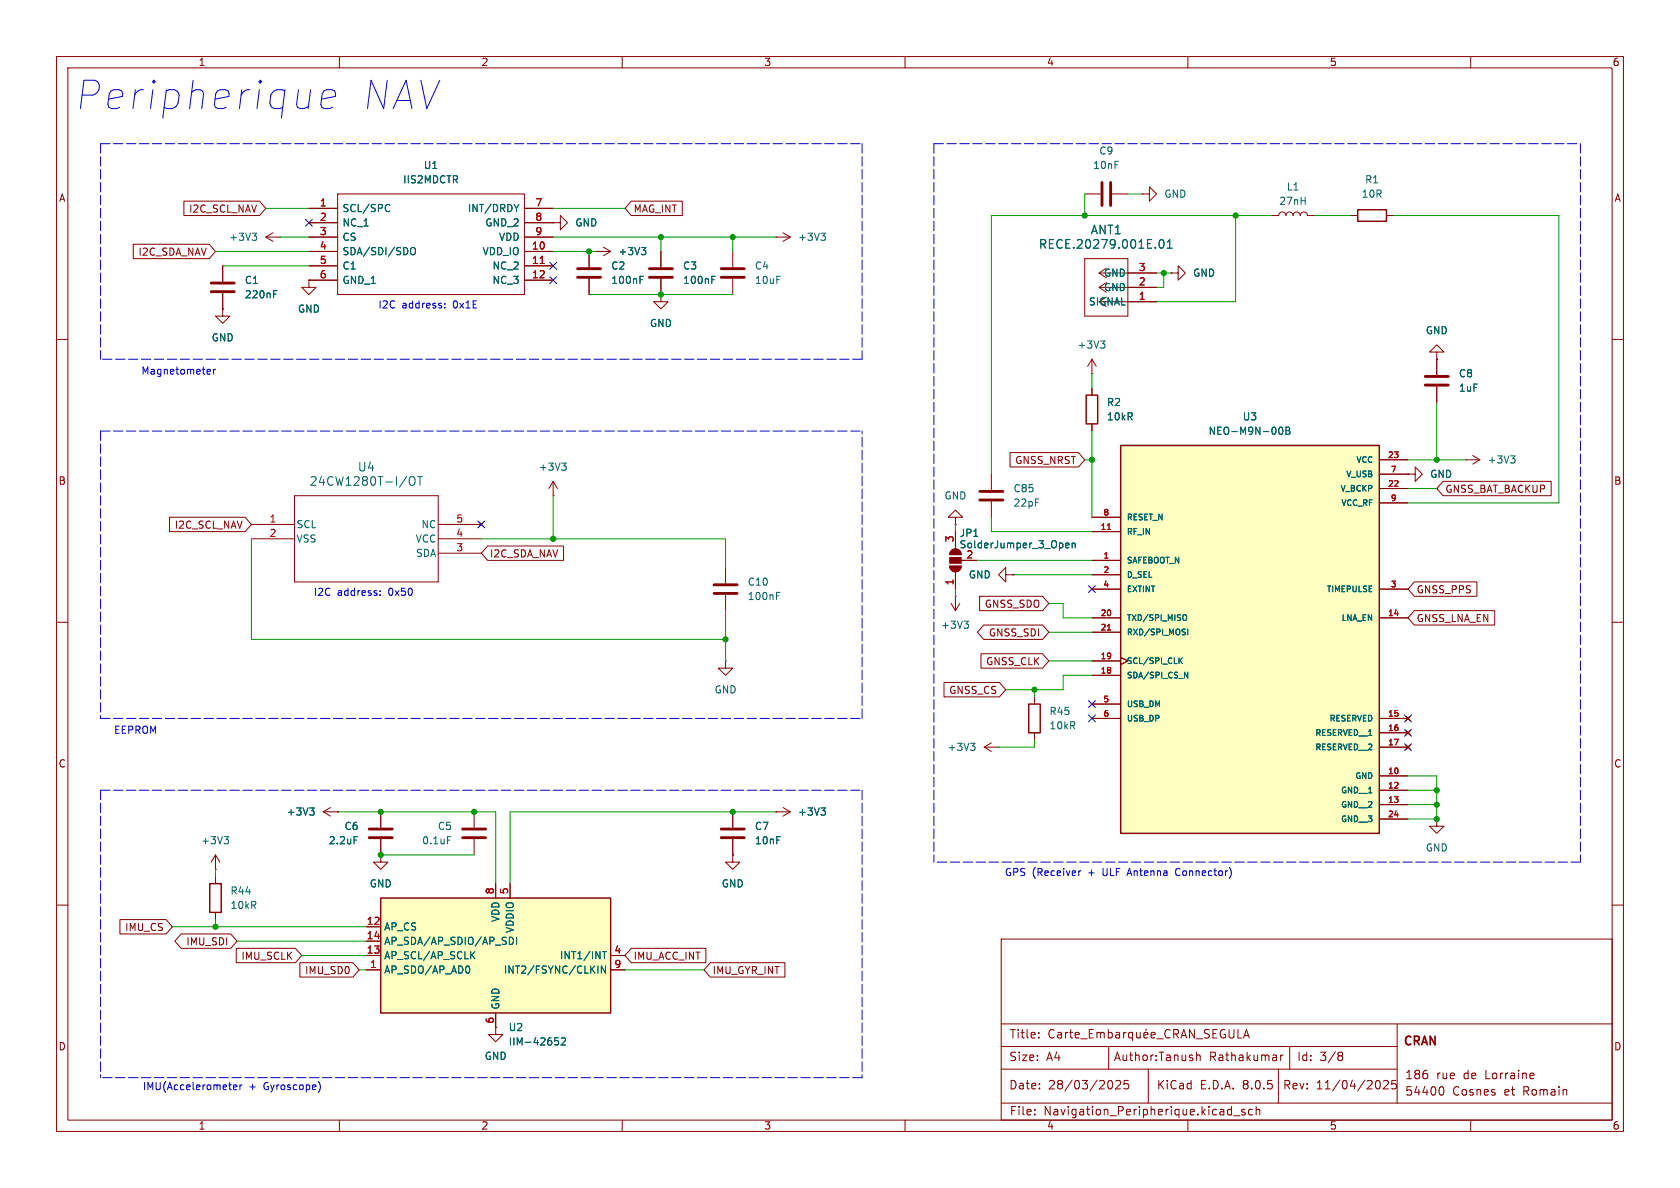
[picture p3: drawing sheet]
<svg xmlns="http://www.w3.org/2000/svg" width="297mm" height="210mm" viewBox="0 0 297 210" stroke-linecap="round" stroke-linejoin="round" font-family="sans-serif">
<g fill="none" stroke="#840000" stroke-width=".18">
<path d="M10 10h277v190h-277zM12 12h273v186h-273zM60 10v2M110 10v2M160 10v2M210 10v2M260 10v2M191.8 34.3h2.8M196.6 34.3h2.8M201.9 34.3h1.3v-1.3l1.3 1.3-1.3 1.3v-1.3M201.9 34.3h.1M10 60h2"/>
<path d="M104.1 44.5v2.7M104.1 49.3v2.8M105.4 44.5h.1M105.4 44.5h2.5M106.7 43.7l1.2 .8M107.9 44.5l-1.2 .7M285 60h2M168.2 97.3a1.02 1.02 0 0 1 1.1-.2 1.02 1.02 0 0 1 .6 .9h-2zM168.9 94v3M169.9 99.1h2.8M10 110h2M167.9 100.1h2a1.02 1.02 0 0 1-1 1 1.02 1.02 0 0 1-1-1z"/>
<path d="M168.9 101.1v3M285 110h2M174 132.1l1.3 .7M174 132.1h2.5M175.3 131.3l-1.3 .8M176.5 132.1h.1M10 160h2M254 144.8v1.3h1.3l-1.3 1.2-1.3-1.2h1.3M254 144.8h.1M285 160h2M177 166h108v32h-108zM60 198v2"/>
<path d="M87.6 181.6v1.3h1.3l-1.3 1.3-1.2-1.3h1.2M87.6 181.6h.1M110 198v2M160 198v2M177 181h108M177 185h70M177 195h108M177 189h70M182.9 197v.1M182.9 196.2v.1M183.6 183.3v.2M183.6 182.6v.1"/>
<path d="M186.4 182.1a.6 .6 0 0 0-.8 0 .6 .6 0 0 0-.2 .8 .56 .56 0 0 0 .3 .5 .56 .56 0 0 0 .7-.1M187 182.6h.6v.9M187.6 182.9h-.5a.29 .29 0 0 0-.2 .3 .29 .29 0 0 0 .2 .3l.5-.1M188.4 182.5v1M188.8 182.5l-.3 .1-.1 .2M189.1 182.5h.5M189.3 182v1.3l.3 .2M190.1 183l.7-.1-.1-.3-.4-.1-.2 .2v.7h.6M191.1 183.6h1.1M192.6 182.7h.5M193.3 182h-.7v1.5h.7M193.9 182.6l.5-.1 .2 .2"/>
<path d="M193.9 182.5v1M194.6 182.7l.2-.2 .3 .1 .1 .9M194.6 182.7v.8M195.9 182.6l.5-.1 .2 .3v.4l-.1 .2h-.6M195.9 182v1.5M196 185v4M196.3 191a.94 .94 0 0 1 0 1.5M197.3 191.1l.5-.1 .2 .1 .1 .3-.9 1.1h.9M197.3 182.6h.6v.9M197.9 182.9h-.5a.29 .29 0 0 0-.2 .3 .29 .29 0 0 0 .2 .3l.5-.1M198.6 182.5v1M199.1 182.5l-.3 .1-.2 .2"/>
<path d="M199.5 191h-.7l-.1 .7 .2-.1h.5l.1 .3v.5l-.2 .1-.6-.1M200.2 182.6l-.4-.1-.3 .3v.4l.1 .2h.6M200.2 182.5v1.5M200.9 182.5l.1 .9 .4 .1 .2-.2M201.6 182.5v1M202.2 183l.7-.1v-.3l-.5-.1-.2 .2 .1 .7h.6M202.7 181.9l-.2 .2M203 189v6M203.5 183l.7-.1-.1-.3-.4-.1-.2 .2 .1 .7h.5M204.5 183.6h1.1M206.9 182.1a.6 .6 0 0 0-.8 0 .6 .6 0 0 0-.2 .8 .56 .56 0 0 0 .3 .5 .56 .56 0 0 0 .7-.1M207.5 182.8l.7-.1 .2-.2-.1-.4-.2-.1h-.6v1.5"/>
<path d="M207.9 182.8l.5 .7M208.8 183.5l.5-1.5 .5 1.5M208.9 183.1h.7M210 198v2M211.1 182v1.5l-.8-1.5v1.5M211.5 183.6h1.1M211.5 186.6l.3-.1 .3 .1 .1 .9M211.5 186v1.5M213.8 182.1l-.6-.1-.3 .3 .2 .3 .6 .3v.4l-.2 .2-.6-.1M214.4 182.7h.5M215.1 182h-.7v1.5h.7M216.6 182.1a.74 .74 0 0 0-.9 .5 .74 .74 0 0 0 .5 .9l.4-.2v-.4h-.2"/>
<path d="M217.3 182v1.2l.3 .3 .4-.1 .1-.2v-1.2M218.1 197.2h1.1M218.9 182v1.5h.7M219.9 183.5l.5-1.5 .5 1.5M220 183.1h.7M220.1 196.2l-.4-.1-.2 .2 .1 .2 .5 .2v.3h-.6M221.4 196.2l-.4-.1-.3 .3v.4l.2 .2h.5M222.1 196.2l.2-.1 .3 .1 .1 .9M222.1 195.6v1.5M226 189v6M226.4 186.5v1M226.8 186.5l-.3 .1-.1 .2"/>
<path d="M228 185v4M236.8 186l.4 .1 .2 .2-.3 .3M236.8 186.6h.3M237.1 186.6l.2 .2 .1 .4-.2 .2-.4 .1M243.7 191a.94 .94 0 0 1 0 1.5M244.6 191.1l.6-.1 .2 .1v.3l-.9 1.1h.9M246.8 191h-.7l-.1 .7 .2-.1h.5l.2 .3-.1 .5-.2 .1-.6-.1M247 181v14M254.8 192.1a.8 .8 0 0 1 .5 .7 .8 .8 0 0 1-.5 .8M260 198v2M271 189.7l.2 .3-.7 .2M271.1 190.6l-.1 .1"/>
</g>
<path d="M113.1 49.4h.5M113.1 48.8h.6M113.4 43.8h.8l-.5 .4M113.9 44.2l.3 .3v.3l-.3 .2M188.4 96.4l.6-.1-.1-.2-.3-.1-.2 .2 .1 .6h.4M189.5 96.1l.2-.1 .3 .1 .1 .7M189.5 96v.8M171.6 131.4h.8l-.5 .5M172.1 131.9l.3 .2v.3l-.3 .3" fill="none" stroke="#006464" stroke-width=".18"/>
<g fill="#840000" stroke="#840000" stroke-width=".18">
<path d="M167.9 100.1h2a1.02 1.02 0 0 1-1 1 1.02 1.02 0 0 1-1-1z"/>
<path d="M167.9 98.6h2v1h-2z"/>
<path d="M168.2 97.3a1.02 1.02 0 0 1 1.1-.2 1.02 1.02 0 0 1 .6 .9h-2z"/>
</g>
<path d="M194.8 32.3v4M196.3 32.3v4M102.1 49h4.1M102.1 47.5h4.1" fill="none" stroke="#840000" stroke-width=".51"/>
<path d="M67.3 158.8h40.6v20.3h-40.6z" fill="#ffffc2"/>
<path d="M181.9 124.5h2v5h-2zM67.3 158.8h40.6v20.3h-40.6z" fill="none" stroke="#840000" stroke-width=".25"/>
<path d="M182.9 123.2v1.3M182.9 129.5v1.3M87.6 156.2v2.6M90.2 156.2v2.6M64.8 171.5h2.5M64.8 163.8h2.5M64.8 168.9h2.5M64.8 166.4h2.5M87.6 179.1v2.5M107.9 171.5h2.6M107.9 168.9h2.6" fill="none" stroke="#840000" stroke-width=".18"/>
<path d="M82.7 170.8a.79 .79 0 0 1 0 1.2M83.4 168.8l.5 .7M83.9 168.2l-.7 .7M90.1 165.7a.64 .64 0 0 1 .7 .6 .64 .64 0 0 1-.7 .6M91.3 165.7v1.2M105.7 170.8v1.2M106.5 168.2h.7M106.9 168.2v1.3M107 170.8v1.2l-.7-1.2v1.2M98.1 183.5h.6M98.2 183.9h.3l.3 .3-.1 .4-.5 .1M99.2 183.6l.5-.1 .3 .3-.8 .9h.8" fill="none" stroke="#006464" stroke-width=".18"/>
<path d="M198.1 78.7h45.7v68.6h-45.7z" fill="#ffffc2"/>
<path d="M240 37.1h5.1v2h-5.1zM192 69.9h2.1v5h-2.1zM198.1 78.7h45.7v68.6h-45.7zM37.1 156.2h2v5.1h-2z" fill="none" stroke="#840000" stroke-width=".25"/>
<g fill="none" stroke="#840000" stroke-width=".18">
<path d="M32.5 35.6h13.4l1.1 1.2-1.1 1.3h-13.4zM54.6 36.8h5.1M54.6 39.4h5.1M59.7 34.3h33v17.8h-33zM92.7 36.8h5.1M92.7 39.4h5.1M97.8 39.4h1.3v-1.3l1.2 1.3-1.2 1.2v-1.2M97.8 39.4h.1M111.6 35.6h9v2.5h-9l-1.1-1.3zM224.8 38.1h1.3a.64 .64 0 0 1 .6-.6 .64 .64 0 0 1 .6 .6 .64 .64 0 0 1 .7-.6 .64 .64 0 0 1 .6 .6 .64 .64 0 0 1 .6-.6 .64 .64 0 0 1 .7 .6 .64 .64 0 0 1 .6-.6 .64 .64 0 0 1 .6 .6h1.3M238.8 38.1h1.2M245.1 38.1h1.3"/>
<path d="M23.6 43.2h13.4l1.1 1.3-1.1 1.2h-13.4zM39.4 54.6v1.3h1.2l-1.2 1.3-1.3-1.3h1.3M39.4 54.6h.1M39.4 47v2.8M39.4 51.8v2.8M47 41.9h2.5M47 41.9l1.3 .8M48.3 41.1l-1.3 .8M49.5 41.9h.1M54.6 49.5v1.3h1.3l-1.3 1.3-1.3-1.3h1.3M54.6 49.5h.1M54.6 41.9h5.1"/>
<path d="M54.6 44.5h5.1M54.6 47h5.1M54.6 49.5h5.1M92.7 41.9h5.1M92.7 44.5h5.1M92.7 47h5.1M92.7 49.5h5.1M104.1 44.5v2.7M104.1 49.3v2.8M105.4 44.5h.1M116.8 52.1v1.2h1.3l-1.3 1.3-1.2-1.3h1.2M116.8 52.1h.1"/>
<path d="M116.8 44.5v2.7M116.8 49.3v2.8M129.5 44.5v2.7M129.5 49.3v2.8M137.2 41.9h.1M137.2 41.9h2.5M138.4 41.1l1.3 .8M139.7 41.9l-1.3 .8M191.8 45.7h7.6v10.2h-7.6zM194.3 48.3h10.2M194.3 48.3l1.3 .8M194.3 50.8h10.2"/>
<path d="M194.3 50.8l1.3 .8M194.3 53.3h10.2M195.6 47.4l-1.3 .9M195.6 50l-1.3 .8M207 48.3h1.3v-1.3l1.2 1.3-1.2 1.2v-1.2M207 48.3h.1M193 66h.1M193 63.5l-.7 1.3M193 63.5v2.5M193 68.6v1.3M193 74.9v1.3M193 63.5l.8 1.3"/>
<path d="M254 62.2h1.3l-1.3-1.2-1.3 1.2h1.3v1.3M254 63.5h.1M254 63.5v2.8M254 68.3v2.8M30 91.4h13.3l1.1 1.3-1.1 1.3h-13.3zM44.4 92.7h7.7M44.4 95.3h7.7M52.1 87.6h25.4v15.3h-25.4zM77.5 92.7h7.6M77.5 95.3h7.6M77.5 97.8h7.6M84.7 92.3l.8 .8"/>
<path d="M85.5 92.3l-.8 .8M86.2 96.5h13.4v2.6h-13.4l-1.1-1.3zM97.8 87.6h.1M97.8 85.1l-.8 1.3M97.8 85.1v2.5M97.8 85.1l.8 1.3M168.9 91.4h1.3l-1.3-1.2-1.3 1.2h1.3v1.3M168.9 92.7h.1M168.9 94v2.5M170.2 99.1h2.5M175.3 83.8v2.8M175.3 88.6v2.8"/>
<path d="M178.6 80h12.1l1.1 1.3-1.1 1.3h-12.1zM193 99.1h5.1M193 94h5.1M193 91.4h5.1M243.8 86.4h5.1M243.8 81.3h5.1M243.8 83.8h5.1M243.8 88.9h5.1M248.9 83.8h1.3v-1.2l1.3 1.2-1.3 1.3v-1.3M248.9 83.8h.1M255.1 85.1h19.1v2.5h-19.1l-1.1-1.2zM259.1 81.3h.1"/>
<path d="M259.1 81.3h2.5M260.3 80.5l1.3 .8M261.6 81.3l-1.3 .7M128.3 116.8v1.3h1.2l-1.2 1.3-1.3-1.3h1.3M128.3 116.8h.1M128.3 100.3v2.8M128.3 105.2v2.8M168.1 106.7l.8 1.3M168.9 105.4h.1M168.9 101.6v2.5M168.9 105.4v2.6M169.7 106.7l-.8 1.3"/>
<path d="M173.2 105.4h11.1l1.1 1.3-1.1 1.3h-11.1zM173.4 115.6h10.9l1.1 1.2-1.1 1.3h-10.9zM173.9 110.5h10.4l1.1 1.3-1.1 1.2h-10.4l-1.1-1.2zM177.8 101.6v-1.3l-1.3 1.3 1.3 1.3v-1.3h1.3M179.1 101.6h.1M193 109.2h5.1M193 119.4h5.1M193 116.8h5.1M193 101.6h5.1M193 111.8h5.1M193 104.1h5.1M198.1 116.2l1.3 .6-1.3 .7"/>
<path d="M243.8 109.2h5.1M243.8 104.1h5.1M250 102.9h11.1v2.5h-11.1l-1.1-1.3zM250 107.9h14.2v2.6h-14.2l-1.1-1.3zM166.9 120.6h9.8l1.1 1.3-1.1 1.3h-9.8zM193 127h5.1M193 124.5h5.1M243.8 137.2h5.1M243.8 139.7h5.1M243.8 127h5.1M243.8 129.5h5.1M243.8 132.1h5.1"/>
<path d="M248.5 126.6l.8 .8M248.5 129.2l.8 .7M248.5 131.7l.8 .8M249.3 126.6l-.8 .8M249.3 129.2l-.8 .7M249.3 131.7l-.8 .8M38.1 153.7h.1M38.1 151.1v2.6M38.1 154.9v1.3M38.1 151.1l-.8 1.3M38.1 151.1l.8 1.3M57.1 143.5l1.3 .8"/>
<path d="M57.1 143.5h2.6M58.4 142.7l-1.3 .8M59.7 143.5h.1M67.3 151.1v1.3h-1.3l1.3 1.3 1.3-1.3h-1.3M67.3 151.1h.1M67.3 143.5v2.8M67.3 148.3v2.8M83.8 143.5v2.8M83.8 148.3v2.8M87.6 156.2v2.6M90.2 156.2v2.6M129.5 151.1v1.3h1.3l-1.3 1.3-1.2-1.3h1.2"/>
<path d="M129.5 151.1h.1M129.5 143.5v2.8M129.5 148.3v2.8M137.2 143.5h.1M137.2 143.5h2.5M138.4 142.7l1.3 .8M139.7 143.5l-1.3 .8M243.8 142.2h5.1M243.8 144.8h5.1M21.2 162.6h8.2l1.1 1.2-1.1 1.3h-8.2zM32 165.1h8.8l1.1 1.3-1.1 1.2h-8.8l-1.1-1.2zM38.1 161.3v1.3"/>
<path d="M41.8 167.6h10.4l1.1 1.3-1.1 1.3h-10.4zM53 170.2h9.4l1.1 1.3-1.1 1.2h-9.4zM64.8 171.5h2.5M64.8 163.8h2.5M64.8 168.9h2.5M64.8 166.4h2.5M87.6 179.1v2.5M107.9 171.5h2.6M107.9 168.9h2.6M111.6 167.6h13.2v2.6h-13.2l-1.1-1.3zM125.6 170.2h13.2v2.5h-13.2l-1.1-1.2zM87.6 181.6h.1"/>
</g>
<path d="M95.5 46.6h.7M195.8 93.6h.6M195.8 111.4h.6" fill="none" stroke="#a90000" stroke-width=".18"/>
<g fill="none" stroke="#006464" stroke-width=".18">
<path d="M68.5 36.1l.4 .2M68.9 37.3l-.4 .1M91.7 36.1l-.4 .7M44.6 41.2h.8l-.5 .5M45.1 41.7l.3 .2v.3l-.3 .3M48.4 52h.4M48.4 51.4h.6M72.6 43.9l.3-.1a.43 .43 0 0 1 .5 .4v.4a.42 .42 0 0 1-.4 .4 .42 .42 0 0 1-.4-.4zM113.1 49.4h.5M113.1 48.8h.6M113.4 43.8h.8l-.5 .4M113.9 44.2l.3 .3v.3l-.3 .2"/>
<path d="M125.8 49.4h.5M125.8 48.8h.6M145.1 41.2h.8l-.4 .5M145.7 41.7l.2 .2v.3l-.2 .3M205.1 42.5l.2-.1a.83 .83 0 0 1 .6 .6 .83 .83 0 0 1-.3 .8l-.2 .1a.82 .82 0 0 1-.3-1.4zM206.4 43.9h.8M206.4 42.8l.4-.4v1.5M194.6 60.3h.7l-.4 .5M195.1 60.8l.2 .2v.3l-.2 .2M226.2 75.6l.2-.1a.68 .68 0 0 1 .4 .6 .68 .68 0 0 1-.4 .7 .84 .84 0 0 1-.2-1.2zM227.3 75.5h.5l.2 .3-.2 .3 .2 .1 .1 .3-.3 .3h-.5zM227.3 76.1h.5"/>
<path d="M72.6 84.3a.51 .51 0 0 1 .5 0 .51 .51 0 0 1 .3 .5v.5a.51 .51 0 0 1-.5 .5 .51 .51 0 0 1-.5-.5v-.5zM73.8 84.3h.9M74.2 84.3v1.5M99.3 81.9h.8l-.4 .4M99.8 82.3l.3 .3v.3l-.3 .2M188.4 96.4l.6-.1-.1-.2-.3-.1-.2 .2 .1 .6h.4M189.5 96.1l.2-.1 .3 .1 .1 .7M189.5 96v.8M267.1 80.6h.7l-.4 .5M267.6 81.1l.2 .2v.3l-.2 .3M137.3 105.3h.4M137.3 104.7h.6"/>
<path d="M170.4 109.8h.8l-.4 .5M171 110.3l.2 .2v.3l-.2 .3M208.6 116.7l.4 .6M209 116.3l-.6 .6M209.3 108.7a.34 .34 0 0 1 .5 .3v.3a.34 .34 0 0 1-.5 .4M209.4 118.8l.6 1v-1M210 111.2v1M39.6 147.9h.8l-.4 .5M40.2 148.4l.2 .2v.3l-.2 .3M54.7 142.8h.8l-.4 .5M55.3 143.3l.2 .2v.3l-.2 .3M62.6 147.9h.6"/>
<path d="M79.1 147.9h.6M145.1 142.8h.8l-.4 .5M145.7 143.3l.2 .2v.3l-.2 .3M82.7 170.8a.79 .79 0 0 1 0 1.2M83.4 168.8l.5 .7M83.9 168.2l-.7 .7M90.1 165.7a.64 .64 0 0 1 .7 .6 .64 .64 0 0 1-.7 .6M91.3 165.7v1.2M105.7 170.8v1.2M106.5 168.2h.7M106.9 168.2v1.3M107 170.8v1.2l-.7-1.2v1.2"/>
<path d="M98.1 183.5h.6M98.2 183.9h.3l.3 .3-.1 .4-.5 .1M99.2 183.6l.5-.1 .3 .3-.8 .9h.8"/>
</g>
<g fill="none" stroke="#840000" stroke-width=".51">
<path d="M37.3 51.6h4.1M37.3 50h4.1M114.8 49h4.1M114.8 47.5h4.1M127.5 49h4.1M127.5 47.5h4.1M252 68.1h4M252 66.5h4M173.2 88.4h4.1M173.2 86.9h4.1M126.2 104.9h4.1M126.2 103.4h4.1"/>
<path d="M65.3 148.1h4M65.3 146.6h4M81.8 148.1h4.1M81.8 146.6h4.1M127.5 148.1h4.1M127.5 146.6h4.1"/>
</g>
<g fill="none" stroke="#0000c2" stroke-width=".18">
<path d="M56.8 17.5l2.5-.4v-.5l-.1-.5-.5-.2h-.9l-.5 .2-.3 .5-.3 1.9 .2 .5 .4 .2h1l.5-.2M78.6 54.3v.2M78.6 53.7v.1M36.8 65.3h.3l.1 .3-.6 .1M37.1 66.1h-.3M37.8 65.3v.8M38.1 65.3l-.3 .2M67.2 105.1v.2M67.2 104.5v.1M190.7 153.9v.9M191.1 153.9l-.4 .3M208.1 153.6l-.3 .5 .3 .6"/>
<path d="M41.3 192.2l.6-.1-.1-.3h-.3l-.2 .2v.6h.5M42.4 191.8v.8M42.8 191.8l-.4 .2M56.3 191.2a1.49 1.49 0 0 1 0 1.8"/>
</g>
<g fill="none" stroke="#0000c2" stroke-width=".18" stroke-dasharray="1.7 .6">
<path d="M17.8 25.4v38.1M17.8 25.4h134.6M152.4 25.4v38.1M165.1 25.4v127M165.1 25.4h114.3M279.4 25.4v127M17.8 76.2v50.8M17.8 76.2h134.6M152.4 63.5h-134.6M17.8 139.7v50.8M17.8 127h134.6M17.8 139.7h134.6"/>
<path d="M152.4 139.7v50.8M152.4 127v-50.8M279.4 152.4h-114.3M152.4 190.5h-134.6"/>
</g>
<g fill="none" stroke="#009600" stroke-width=".18">
<path d="M47 36.8h7.6M97.8 36.8h12.7M191.8 34.3v3.8M199.4 34.3h2.5M218.4 38.1v15.2h-13.9M224.8 38.1h-49.5v45.7M232.4 38.1h6.4M246.4 38.1h29.2v50.8h-26.7M38.1 44.5h16.5M39.4 47h15.2M49.5 41.9h5.1M97.8 44.5h7.6"/>
<path d="M97.8 41.9h39.4M104.1 52.1h25.4M116.8 41.9v2.6M129.5 41.9v2.6M204.5 48.3h2.5M205.7 48.3v2.5h-1.2M193 66v2.6M193 76.2v15.2M254 71.1v10.2M44.4 95.3v17.7h83.9M85.1 95.3h43.2v5M97.8 87.6v7.7"/>
<path d="M168.9 92.7v1.3M172.7 99.1h20.3M175.3 91.4v2.6h17.7M191.8 81.3h1.2M248.9 86.4h5.1M248.9 81.3h10.2M128.3 108v8.8M168.9 104.1v1.3M179.1 101.6h13.9M185.4 106.7h2.6v2.5h5M185.4 111.8h7.6M185.4 116.8h7.6"/>
<path d="M193 119.4h-5v2.5h-10.2M182.9 121.9v1.3M182.9 130.8v1.3h-6.4M248.9 137.2h5.1v7.6h-5.1M248.9 139.7h5.1M38.1 153.7v1.2M59.7 143.5h27.9v12.7M67.3 151.1h16.5M137.2 143.5h-47v12.7M248.9 142.2h5.1M30.5 163.8h34.3M38.1 162.6v1.2"/>
<path d="M41.9 166.4h22.9M53.3 168.9h11.5M63.5 171.5h1.3M110.5 171.5h14"/>
</g>
<g fill="none" stroke="#000084" stroke-width=".18">
<path d="M54 38.8l1.2 1.2M55.2 38.8l-1.2 1.2M97.2 46.4l1.2 1.2M97.2 48.9l1.2 1.2M98.4 46.4l-1.2 1.2M98.4 48.9l-1.2 1.2M84.5 92.1l1.2 1.2M85.7 92.1l-1.2 1.2M192.4 103.5l1.2 1.2M193.6 103.5l-1.2 1.2M192.4 126.4l1.2 1.2M192.4 123.9l1.2 1.2"/>
<path d="M193.6 126.4l-1.2 1.2M193.6 123.9l-1.2 1.2M248.3 131.5l1.2 1.2M248.3 128.9l1.2 1.2M248.3 126.4l1.2 1.2M249.5 131.5l-1.2 1.2M249.5 128.9l-1.2 1.2M249.5 126.4l-1.2 1.2"/>
</g>
<g fill="#009600" stroke="#009600" stroke-width=".18">
<circle cx="67.3" cy="143.5" r=".46"/>
<circle cx="67.3" cy="151.1" r=".46"/>
<circle cx="38.1" cy="163.8" r=".46"/>
<circle cx="182.9" cy="121.9" r=".46"/>
<circle cx="254" cy="142.2" r=".46"/>
<circle cx="254" cy="144.8" r=".46"/>
<circle cx="254" cy="139.7" r=".46"/>
<circle cx="193" cy="81.3" r=".46"/>
<circle cx="191.8" cy="38.1" r=".46"/>
<circle cx="218.4" cy="38.1" r=".46"/>
<circle cx="254" cy="81.3" r=".46"/>
<circle cx="205.7" cy="48.3" r=".46"/>
<circle cx="104.1" cy="44.5" r=".46"/>
<circle cx="116.8" cy="52.1" r=".46"/>
<circle cx="116.8" cy="41.9" r=".46"/>
<circle cx="129.5" cy="41.9" r=".46"/>
<circle cx="97.8" cy="95.3" r=".46"/>
<circle cx="83.8" cy="143.5" r=".46"/>
<circle cx="128.3" cy="113" r=".46"/>
<circle cx="129.5" cy="143.5" r=".46"/>
</g>
<g font-size="7" fill="#0000c2">
<text x="13" y="19.8">Peripherique</text>
<text x="63.2" y="19.8">NAV</text>
</g>
<g font-size="2.1" fill="#006464">
<text x="192.7" y="41.6">ANT1</text>
<text x="183.6" y="44.2">RECE.20279.001E.01</text>
<text x="63.2" y="83.5">U4</text>
<text x="54.6" y="86.1">24CW1280T-I/OT</text>
</g>
<g font-size="2.1" fill="#840000">
<text x="178.4" y="183.8">Title:</text>
<text x="248" y="185.2">CRAN</text>
<text x="178.3" y="187.8">Size:</text>
<text x="185" y="187.8">A4</text>
<text x="196.8" y="187.8">Author:Tanush</text>
<text x="213.7" y="187.8">Rathakumar</text>
<text x="229.2" y="187.8">Id:</text>
<text x="233.3" y="187.8">3/8</text>
<text x="248.3" y="191">186</text>
<text x="253.9" y="191">rue</text>
<text x="258.8" y="191">de</text>
<text x="262.7" y="191">Lorraine</text>
<text x="178.3" y="192.8">Date:</text>
<text x="178.4" y="197.4">File:</text>
<text x="184.5" y="197.4">Navigation_Peripherique.kicad_sch</text>
<text x="185.3" y="192.8">28/03/2025</text>
<text x="204.4" y="192.8">KiCad</text>
<text x="212.1" y="192.8">E.D.A.</text>
<text x="219.7" y="192.8">8.0.5</text>
<text x="226.7" y="192.8">Rev:</text>
<text x="232.6" y="192.8">11/04/2025</text>
<text x="248.3" y="193.9">54400</text>
<text x="256.7" y="193.9">Cosnes</text>
<text x="266" y="193.9">et</text>
<text x="269.4" y="193.9">Romain</text>
</g>
<g font-size="1.8" fill="#840000">
<text x="35" y="11.9">1</text>
<text x="85" y="11.9">2</text>
<text x="135" y="11.9">3</text>
<text x="185" y="11.9">4</text>
<text x="235" y="11.9">5</text>
<text x="285" y="11.9">6</text>
<text x="10.3" y="35.9">A</text>
<text x="285.3" y="35.9">A</text>
<text x="33.3" y="37.8">I2C_SCL_NAV</text>
<text x="111.9" y="37.8">MAG_INT</text>
<text x="24.4" y="45.4">I2C_SDA_NAV</text>
<text x="179.4" y="82.2">GNSS_NRST</text>
<text x="10.3" y="85.9">B</text>
<text x="255.4" y="87.3">GNSS_BAT_BACKUP</text>
<text x="285.3" y="85.9">B</text>
<text x="30.8" y="93.7">I2C_SCL_NAV</text>
<text x="86.5" y="98.7">I2C_SDA_NAV</text>
<text x="174" y="107.6">GNSS_SDO</text>
<text x="250.3" y="105.1">GNSS_PPS</text>
<text x="174.7" y="112.7">GNSS_SDI</text>
<text x="250.3" y="110.2">GNSS_LNA_EN</text>
<text x="174.2" y="117.8">GNSS_CLK</text>
<text x="167.7" y="122.9">GNSS_CS</text>
<text x="10.3" y="135.9">C</text>
<text x="285.3" y="135.9">C</text>
<text x="22" y="164.8">IMU_CS</text>
<text x="32.8" y="167.3">IMU_SDI</text>
<text x="42.6" y="169.9">IMU_SCLK</text>
<text x="53.8" y="172.4">IMU_SD0</text>
<text x="111.9" y="169.9">IMU_ACC_INT</text>
<text x="125.9" y="172.4">IMU_GYR_INT</text>
<text x="10.3" y="185.9">D</text>
<text x="285.3" y="185.9">D</text>
<text x="35" y="199.9">1</text>
<text x="85" y="199.9">2</text>
<text x="135" y="199.9">3</text>
<text x="185" y="199.9">4</text>
<text x="235" y="199.9">5</text>
<text x="285" y="199.9">6</text>
</g>
<g font-size="1.8" fill="#006464">
<text x="194.2" y="27.5">C9</text>
<text x="71.2" y="32.6">IIS2MDCTR</text>
<text x="74.8" y="30.1">U1</text>
<text x="193.1" y="30.1">10nF</text>
<text x="205.7" y="35.2">GND</text>
<text x="227.4" y="33.9">L1</text>
<text x="240.6" y="35.2">10R</text>
<text x="241.2" y="32.6">R1</text>
<text x="60.5" y="37.7">SCL/SPC</text>
<text x="60.5" y="40.2">NC_1</text>
<text x="82.6" y="37.7">INT/DRDY</text>
<text x="85.7" y="40.2">GND_2</text>
<text x="101.6" y="40.2">GND</text>
<text x="226" y="36.4">27nH</text>
<text x="40.4" y="42.8">+3V3</text>
<text x="60.5" y="42.8">CS</text>
<text x="60.5" y="45.3">SDA/SDI/SDO</text>
<text x="60.5" y="47.9">C1</text>
<text x="85.2" y="45.3">VDD_IO</text>
<text x="87" y="47.9">NC_2</text>
<text x="88.1" y="42.8">VDD</text>
<text x="108" y="47.9">C2</text>
<text x="109.2" y="45.3">+3V3</text>
<text x="120.7" y="47.9">C3</text>
<text x="133.4" y="47.9">C4</text>
<text x="141" y="42.8">+3V3</text>
<text x="43.2" y="50.4">C1</text>
<text x="43.2" y="52.9">220nF</text>
<text x="60.5" y="50.4">GND_1</text>
<text x="87" y="50.4">NC_3</text>
<text x="108" y="50.4">100nF</text>
<text x="120.7" y="50.4">100nF</text>
<text x="133.4" y="50.4">10uF</text>
<text x="195.1" y="51.7">GND</text>
<text x="195.1" y="49.1">GND</text>
<text x="210.8" y="49.1">GND</text>
<text x="52.6" y="55.5">GND</text>
<text x="114.8" y="58">GND</text>
<text x="192.4" y="54.2">SIGNAL</text>
<text x="252" y="59.3">GND</text>
<text x="37.3" y="60.6">GND</text>
<text x="190.4" y="61.8">+3V3</text>
<text x="195.6" y="72">R2</text>
<text x="257.8" y="66.9">C8</text>
<text x="257.8" y="69.4">1uF</text>
<text x="195.6" y="74.5">10kR</text>
<text x="213.6" y="77.1">NEO-M9N-00B</text>
<text x="219.6" y="74.5">U3</text>
<text x="95.1" y="83.4">+3V3</text>
<text x="262.9" y="82.1">+3V3</text>
<text x="166.9" y="88.5">GND</text>
<text x="179.1" y="87.2">C85</text>
<text x="179.1" y="89.8">22pF</text>
<text x="252.7" y="84.7">GND</text>
<text x="52.3" y="93.6">SCL</text>
<text x="74.4" y="93.6">NC</text>
<text x="169.6" y="95.1">JP1</text>
<text x="52.3" y="96.1">VSS</text>
<text x="73.4" y="96.1">VCC</text>
<text x="73.4" y="98.7">SDA</text>
<text x="169.5" y="97.1">SolderJumper_3_Open</text>
<text x="132.1" y="106.3">100nF</text>
<text x="132.1" y="103.7">C10</text>
<text x="171.2" y="102.5">GND</text>
<text x="166.3" y="111.4">+3V3</text>
<text x="126.2" y="122.8">GND</text>
<text x="185.4" y="129.1">10kR</text>
<text x="185.4" y="126.6">R45</text>
<text x="167.4" y="132.9">+3V3</text>
<text x="35.5" y="149.5">+3V3</text>
<text x="50.6" y="144.4">+3V3</text>
<text x="58" y="149.5">2.2uF</text>
<text x="60.8" y="146.9">C6</text>
<text x="74.5" y="149.5">0.1uF</text>
<text x="77.3" y="146.9">C5</text>
<text x="133.4" y="146.9">C7</text>
<text x="133.4" y="149.5">10nF</text>
<text x="141" y="144.4">+3V3</text>
<text x="252" y="150.7">GND</text>
<text x="40.6" y="160.9">10kR</text>
<text x="40.6" y="158.3">R44</text>
<text x="65.3" y="157.1">GND</text>
<text x="127.5" y="157.1">GND</text>
<text x="67.8" y="164.7">AP_CS</text>
<text x="67.8" y="167.2">AP_SDA/AP_SDIO/AP_SDI</text>
<text x="88.5" y="163.1" transform="rotate(-90 88.5 163.1)">VDD</text>
<text x="91" y="165" transform="rotate(-90 91 165)">VDDIO</text>
<text x="67.8" y="172.3">AP_SDO/AP_AD0</text>
<text x="67.8" y="169.8">AP_SCL/AP_SCLK</text>
<text x="89" y="172.3">INT2/FSYNC/CLKIN</text>
<text x="98.9" y="169.8">INT1/INT</text>
<text x="88.5" y="178.6" transform="rotate(-90 88.5 178.6)">GND</text>
<text x="89.8" y="182.5">U2</text>
<text x="89.8" y="185">IIM-42652</text>
<text x="85.6" y="187.6">GND</text>
</g>
<g font-size="1.8" fill="#a90000">
<text x="56.4" y="36.6">1</text>
<text x="56.4" y="39.1">2</text>
<text x="56.4" y="41.7">3</text>
<text x="94.5" y="36.6">7</text>
<text x="94.5" y="39.1">8</text>
<text x="94.5" y="41.7">9</text>
<text x="56.4" y="44.2">4</text>
<text x="56.4" y="46.7">5</text>
<text x="93.9" y="44.2">10</text>
<text x="93.9" y="46.7">11</text>
<text x="56.4" y="49.3">6</text>
<text x="93.9" y="49.3">12</text>
<text x="201.2" y="53.1">1</text>
<text x="201.2" y="50.5">2</text>
<text x="201.2" y="48">3</text>
<text x="47.6" y="92.5">1</text>
<text x="47.6" y="95">2</text>
<text x="80.6" y="95">4</text>
<text x="80.6" y="92.5">5</text>
<text x="168.7" y="96" transform="rotate(-90 168.7 96)">3</text>
<text x="80.6" y="97.5">3</text>
<text x="170.7" y="98.8">2</text>
<text x="168.7" y="103.6" transform="rotate(-90 168.7 103.6)">1</text>
<text x="87.4" y="158.2" transform="rotate(-90 87.4 158.2)">8</text>
<text x="89.9" y="158.2" transform="rotate(-90 89.9 158.2)">5</text>
<text x="64.7" y="163.6">12</text>
<text x="64.7" y="166.1">14</text>
<text x="64.7" y="168.7">13</text>
<text x="65.3" y="171.2">1</text>
<text x="108.5" y="168.7">4</text>
<text x="108.5" y="171.2">9</text>
<text x="87.4" y="181" transform="rotate(-90 87.4 181)">6</text>
</g>
<g font-size="1.8" fill="#0000c2">
<text x="66.8" y="54.6">I2C</text>
<text x="71.1" y="54.6">address:</text>
<text x="80.2" y="54.6">0x1E</text>
<text x="24.9" y="66.3">Magnetometer</text>
<text x="55.4" y="105.4">I2C</text>
<text x="59.6" y="105.4">address:</text>
<text x="68.8" y="105.4">0x50</text>
<text x="20.1" y="129.8">EEPROM</text>
<text x="177.5" y="154.9">GPS (Receiver</text>
<text x="192.5" y="154.9">+</text>
<text x="195.2" y="154.9">ULF</text>
<text x="199.8" y="154.9">Antenna</text>
<text x="208.5" y="154.9">Connector)</text>
<text x="25.1" y="192.8">IMU(Accelerometer</text>
<text x="44" y="192.8">+</text>
<text x="46.7" y="192.8">Gyroscope)</text>
</g>
<g font-size="1.4" fill="#006464">
<text x="239.7" y="82">VCC</text>
<text x="236.9" y="87.1">V_BCKP</text>
<text x="237" y="89.6">VCC_RF</text>
<text x="237.9" y="84.6">V_USB</text>
<text x="199.1" y="94.7">RF_IN</text>
<text x="199.1" y="92.2">RESET_N</text>
<text x="199.1" y="99.8">SAFEBOOT_N</text>
<text x="199.1" y="102.3">D_SEL</text>
<text x="199.1" y="104.9">EXTINT</text>
<text x="234.4" y="104.9">TIMEPULSE</text>
<text x="199.1" y="110">TXD/SPI_MISO</text>
<text x="199.1" y="112.5">RXD/SPI_MOSI</text>
<text x="237.1" y="110">LNA_EN</text>
<text x="199.1" y="117.6">SCL/SPI_CLK</text>
<text x="199.1" y="120.1">SDA/SPI_CS_N</text>
<text x="199.1" y="125.2">USB_DM</text>
<text x="199.1" y="127.7">USB_DP</text>
<text x="232.4" y="130.3">RESERVED__1</text>
<text x="234.9" y="127.7">RESERVED</text>
<text x="232.4" y="132.8">RESERVED__2</text>
<text x="239.5" y="137.9">GND</text>
<text x="237" y="140.4">GND__1</text>
<text x="237" y="143">GND__2</text>
<text x="237" y="145.5">GND__3</text>
</g>
<g font-size="1.4" fill="#a90000">
<text x="245.3" y="81">23</text>
<text x="245.8" y="83.6">7</text>
<text x="245.3" y="86.1">22</text>
<text x="245.8" y="88.6">9</text>
<text x="194.5" y="93.7">11</text>
<text x="195" y="91.2">8</text>
<text x="195" y="98.8">1</text>
<text x="195" y="101.3">2</text>
<text x="195" y="103.9">4</text>
<text x="245.8" y="103.9">3</text>
<text x="194.5" y="109">20</text>
<text x="194.5" y="111.5">21</text>
<text x="245.3" y="109">14</text>
<text x="194.5" y="119.1">18</text>
<text x="194.5" y="116.6">19</text>
<text x="195" y="124.2">5</text>
<text x="195" y="126.7">6</text>
<text x="245.3" y="126.7">15</text>
<text x="245.3" y="129.3">16</text>
<text x="245.3" y="131.8">17</text>
<text x="245.3" y="136.9">10</text>
<text x="245.3" y="139.4">12</text>
<text x="245.3" y="142">13</text>
<text x="245.3" y="144.5">24</text>
</g>
</svg>
